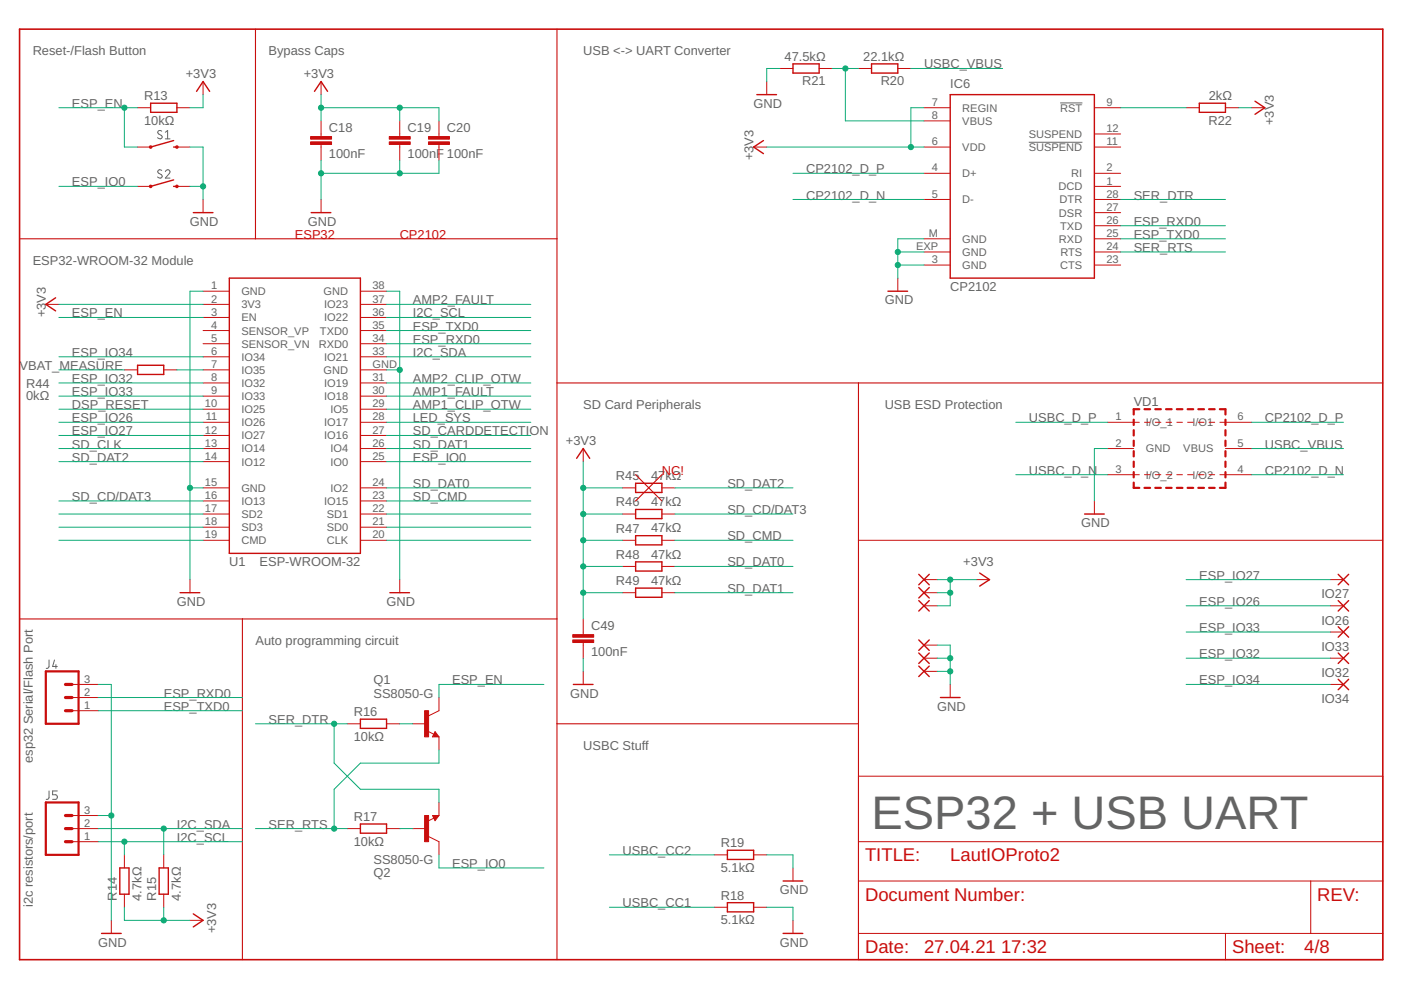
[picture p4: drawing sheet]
<svg xmlns="http://www.w3.org/2000/svg" width="297mm" height="210mm" viewBox="0 0 297 210" stroke-linecap="round" stroke-linejoin="round" font-family="sans-serif">
<path d="M34.3 27.8l-.2-.1a.42 .42 0 0 0-.6 .1 .42 .42 0 0 0 .2 .6l.5 .3a.44 .44 0 0 1 0 .7 .44 .44 0 0 1-.6-.1l-.2-.1M34.3 36.1a.45 .45 0 0 0-.6-.1 .45 .45 0 0 0-.2 .6l.7 .4a.45 .45 0 0 1 .1 .7 .45 .45 0 0 1-.7 0l-.2-.2M35.1 36.4a.49 .49 0 0 1 .6-.4 .49 .49 0 0 1 .2 .8l-.8 1h.9M35.1 28l.4-.3v1.7M35.1 29.4h.9M218.1 30.2h11.4M224.8 21.8h4.7M10.4 139.9v1.6l-.6 .2M11.6 139.9l-.4 1.4h.9M11.9 140.9v.8M10.4 167.7v1.5l-.3 .3h-.3M12.1 167.7h-.9v.8h.5a.49 .49 0 0 1 .5 .5 .49 .49 0 0 1-.5 .5h-.5" fill="none" stroke="#646464" stroke-width=".21"/>
<path d="M54.2 6.2v44.4M118.1 6.2v197.3M4.1 50.6h114M118.1 81.2h175.1M182 81.2v122.3M134.8 100.6l5.5 5.6M140.3 100.6l-5.5 5.6M4.1 131.2h114M51.4 131.2v72.3M118.1 153.5h63.9" fill="none" stroke="#c90d0c" stroke-width=".23"/>
<g fill="none" stroke="#c90d0c" stroke-width=".21">
<path d="M43.1 17.3v2.8M68.1 17.3v2.8M162.6 17.3v2.8M165.3 14.5h2.8M173.7 14.5h2.7M182 14.5h2.8M190.4 14.5h2.7M29.2 22.8h2.7M29.2 31.2h2.7M29.2 39.5h2.7M37.5 22.8h2.8M37.5 31.2h2.8"/>
<path d="M37.5 39.5h2.8M68.1 25.6v3.4M68.1 30.6v3.4M84.8 25.6v3.4M84.8 30.6v3.4M93.1 25.6v3.4M93.1 30.6v3.4M159.8 31.2h2.8M195.9 22.8h5.6M195.9 31.2h5.6M195.9 25.6h5.6M195.9 36.7h5.6"/>
<path d="M232 22.8h5.6M232 31.2h5.6M232 39.5h5.6M232 36.7h5.6M232 28.4h5.6M251.5 22.8h2.8M259.8 22.8h2.8M265.4 22.8h2.8M43.1 42.3v2.8M68.1 42.3v2.8M190.4 59v2.7M195.9 56.2h5.6"/>
<path d="M195.9 42.3h5.6M195.9 50.6h5.6M195.9 53.4h5.6M232 56.2h5.6M232 42.3h5.6M232 45.1h5.6M232 47.9h5.6M232 50.6h5.6M232 53.4h5.6M9.7 64.5h2.8M26.4 78.4h2.8M34.7 78.4h2.8"/>
<path d="M43.1 61.7h5.5M43.1 67.3h5.5M43.1 70.1h5.5M43.1 72.9h5.5M43.1 75.6h5.5M43.1 78.4h5.5M43.1 64.5h5.5M76.4 61.7h5.6M76.4 67.3h5.6M76.4 70.1h5.6M76.4 72.9h5.6M76.4 75.6h5.6"/>
<path d="M76.4 78.4h5.6M76.4 64.5h5.6M43.1 89.5h5.5M43.1 81.2h5.5M43.1 84h5.5M43.1 92.3h5.5M43.1 86.8h5.5M43.1 95.1h5.5M43.1 97.9h5.5M76.4 89.5h5.6M76.4 81.2h5.6M76.4 84h5.6"/>
<path d="M76.4 92.3h5.6M76.4 86.8h5.6M76.4 95.1h5.6M76.4 97.9h5.6M123.7 95.1v2.8M234.8 89.5h6.8M234.8 95.1h5.6M242.7 89.5h1.1M244.9 89.5h1.2M247.2 89.5h1.2M249.5 89.5h1.2M251.8 89.5h1.2"/>
<path d="M254.1 89.5h1.2M256.3 89.5h1.2M258.6 89.5h6.8M259.8 95.1h5.6M43.1 114.6h5.5M43.1 106.2h5.5M43.1 103.4h5.5M43.1 109h5.5M43.1 111.8h5.5M76.4 114.6h5.6M76.4 106.2h5.6M76.4 103.4h5.6"/>
<path d="M76.4 109h5.6M76.4 111.8h5.6M132 114.6h2.8M132 103.4h2.8M132 109h2.8M140.3 114.6h2.8M140.3 103.4h2.8M140.3 109h2.8M182 114.6h111.2M232 106.2v2.8M234.8 100.6h6.8M242.7 100.6h1.1"/>
<path d="M244.9 100.6h1.2M247.2 100.6h1.2M249.5 100.6h1.2M251.8 100.6h1.2M254.1 100.6h1.2M256.3 100.6h1.2M258.6 100.6h6.8M40.3 122.9v2.8M84.8 122.9v2.8M123.7 131.2v3.4M123.7 136.2v3.4M132 120.1h2.8"/>
<path d="M132 125.7h2.8M140.3 120.1h2.8M140.3 125.7h2.8M195.9 125.7h2.8M195.9 122.9h2.8M195.9 128.4h2.8M195.9 139.6h2.8M195.9 136.8h2.8M207 122.9h2.8M282.1 122.9h2.7M282.1 128.4h2.7M282.1 134h2.7"/>
<path d="M282.1 139.6h2.7M15.3 150.7h5.5M15.3 147.9h5.5M15.3 145.1h5.5M73.6 153.5h2.8M82 153.5h2.8M87.5 153.5h2.8M90.6 155l1.4 .7M92.2 155.1l.9 1.1h-1.4zM93.1 147.9v2.8l-2.3 1.1M93.1 156.2v2.8M123.7 142.3v2.8"/>
<path d="M195.9 142.3h2.8M201.5 145.1v2.8M282.1 145.1h2.7M15.3 178.5h5.5M15.3 175.7h5.5M15.3 172.9h5.5M73.6 175.7h2.8M82 175.7h2.8M87.5 175.7h2.8M90.8 177.4l2.3 1.1v2.8M91.7 172.9h1.4l-.9 1.1zM92 173.5l-1.4 .6"/>
<path d="M93.1 170.1v2.8M182 164.6h111.2v38.9h-111.2zM182 178.5h111.2M23.6 195.1v2.8M26.4 181.3v2.7M26.4 189.6v2.8M34.7 181.3v2.7M34.7 189.6v2.8M40.3 195.1h2.8M151.4 192.4h2.8M151.4 181.3h2.8M159.8 192.4h2.8"/>
<path d="M159.8 181.3h2.8M168.1 184v2.8M168.1 195.1v2.8M182 186.8h111.2M182 197.9h111.2M259.8 197.9v5.6M277.9 186.8v11.1"/>
</g>
<path d="M4.1 6.2h289.1v197.3h-289.1z" fill="none" stroke="#c90d0c" stroke-width=".34"/>
<g fill="none" stroke="#c90d0c" stroke-width=".3">
<path d="M41.7 19.4l1.4-2.1 1.3 2.1M66.7 19.4l1.4-2.1 1.3 2.1M168.1 13.5h5.6v2h-5.6zM184.8 13.5h5.6v2h-5.6zM31.9 21.9h5.6v1.9h-5.6zM36.8 31.2h.7M36.8 29.8l-4.9 1.4M36.8 39.5h.7M36.8 38.1l-4.9 1.4M160.5 20.1h4.1M161.9 29.8l-2.1 1.4 2.1 1.4M201.5 20.1h30.5v38.9h-30.5z"/>
<path d="M254.3 21.9h5.5v1.9h-5.5zM266.1 21.5l2.1 1.3-2.1 1.4M41 45.1h4.1M48.6 59h27.8v58.3h-27.8zM66 45.1h4.1M11.8 63.1l-2.1 1.4 2.1 1.4M29.2 77.4h5.5v2h-5.5zM188.3 61.7h4.1M122.3 97.2l1.4-2.1 1.3 2.1M134.8 102.5h5.5v1.9h-5.5zM134.8 108h5.5v2h-5.5zM134.8 113.6h5.5v1.9h-5.5z"/>
<path d="M134.8 119.1h5.5v2h-5.5zM230 109h4.1M38.2 125.7h4.2M82.7 125.7h4.1M134.8 124.7h5.5v1.9h-5.5zM194.8 121.8l2.2 2.2M194.8 124.6l2.2 2.2M194.8 127.3l2.2 2.3M194.8 135.7l2.2 2.2M194.8 138.5l2.2 2.2M197 121.8l-2.2 2.2M197 124.6l-2.2 2.2"/>
<path d="M197 127.3l-2.2 2.3M197 135.7l-2.2 2.2M197 138.5l-2.2 2.2M207.7 121.5l2.1 1.4-2.1 1.4M283.7 121.8l2.2 2.2M283.7 127.3l2.2 2.3M283.7 132.9l2.2 2.2M283.7 138.5l2.2 2.2M285.9 121.8l-2.2 2.2M285.9 127.3l-2.2 2.3M285.9 132.9l-2.2 2.2M285.9 138.5l-2.2 2.2"/>
<path d="M76.4 152.5h5.6v1.9h-5.6zM92.2 155.7l.2 .3h-.4l.2-.6 .6 .7h-.8M121.6 145.1h4.1M194.8 141.2l2.2 2.2M197 141.2l-2.2 2.2M199.4 147.9h4.2M283.7 144l2.2 2.2M285.9 144l-2.2 2.2M76.4 174.7h5.6v2h-5.6zM92 173h.8l-.6 .7-.2-.5h.4l-.2 .3M21.5 197.9h4.2M25.4 184h1.9v5.6h-1.9z"/>
<path d="M33.7 184h2v5.6h-2zM41 193.8l2.1 1.3-2.1 1.4M154.2 191.4h5.6v1.9h-5.6zM154.2 180.3h5.6v1.9h-5.6zM166 197.9h4.2M166 186.8h4.2"/>
</g>
<g fill="none" stroke="#c90d0c" stroke-width=".47">
<path d="M240.4 89v1.1M240.4 91.2v1.1M240.4 93.4v1.2M240.4 95.7v1.1M240.4 97.9v1.1M241.6 86.8h-1.2v1.1M242.7 86.8h1.1M244.9 86.8h1.2M247.2 86.8h1.2M249.5 86.8h1.2M251.8 86.8h1.2M254.1 86.8h1.2"/>
<path d="M256.3 86.8h1.2M258.6 86.8h1.2v1.1M259.8 89v1.1M259.8 91.2v1.1M259.8 93.4v1.2M259.8 95.7v1.1M259.8 97.9v1.1M240.4 100.1v1.1M240.4 102.3v1.1h1.2M242.7 103.4h1.1M244.9 103.4h1.2M247.2 103.4h1.2"/>
<path d="M249.5 103.4h1.2M251.8 103.4h1.2M254.1 103.4h1.2M256.3 103.4h1.2M259.8 102.3v1.1h-1.2M259.8 100.1v1.1M9.7 142.3h7v11.2h-7zM9.7 170.1h7v11.2h-7z"/>
<circle cx="31.9" cy="31.2" r=".15"/>
<circle cx="31.9" cy="39.5" r=".15"/>
<circle cx="37.5" cy="31.2" r=".15"/>
<circle cx="37.5" cy="39.5" r=".15"/>
</g>
<g fill="#c90d0c" stroke="#c90d0c" stroke-width=".21">
<path d="M65.8 30.1h4.5v.5h-4.5z"/>
<path d="M65.8 29h4.5v.5h-4.5z"/>
<path d="M90 150.7h.9v5.5h-.9z"/>
<path d="M90 172.9h.9v5.6h-.9z"/>
<path d="M82.5 30.1h4.5v.5h-4.5z"/>
<path d="M82.5 29h4.5v.5h-4.5z"/>
<path d="M90.8 30.1h4.5v.5h-4.5z"/>
<path d="M90.8 29h4.5v.5h-4.5z"/>
<path d="M121.4 135.7h4.5v.5h-4.5z"/>
<path d="M121.4 134.6h4.5v.5h-4.5z"/>
</g>
<path d="M13.9 145.1h1.4M13.9 147.9h1.4M13.9 150.7h1.4M13.9 172.9h1.4M13.9 175.7h1.4M13.9 178.5h1.4" fill="none" stroke="#c90d0c" stroke-width=".68"/>
<g fill="none" stroke="#0dab76" stroke-width=".21">
<path d="M165.3 14.5h-2.7v2.8M176.4 14.5h5.6M179.2 14.5v11.1h16.7M193.1 14.5h19.5M12.5 39.5h16.7M12.5 22.8h16.7M26.4 22.8v8.4h2.8M40.3 39.5h2.8M40.3 31.2h2.8v11.1M43.1 20.1v2.7h-2.8M68.1 20.1v5.5M68.1 34v8.3"/>
<path d="M68.1 22.8h25v2.8M84.8 22.8v2.8M84.8 34v2.7M93.1 34v2.7h-25M162.6 31.2h33.3M168.1 36.7h27.8M195.9 22.8h-2.8v8.4M237.6 22.8h13.9M262.6 22.8h2.8M168.1 42.3h27.8M190.4 56.2h5.5M190.4 53.4h5.5"/>
<path d="M195.9 50.6h-5.5v8.4M237.6 53.4h22.2M237.6 50.6h22.2M237.6 47.9h22.2M237.6 42.3h22.2M12.5 78.4h13.9M12.5 64.5h30.6M12.5 67.3h30.6M12.5 75.6h30.6M37.5 78.4h5.6M43.1 61.7h-2.8v61.2M82 61.7h2.8v61.2"/>
<path d="M82 78.4h2.8M82 64.5h30.5M82 67.3h30.5M82 75.6h30.5M82 72.9h30.5M82 70.1h30.5M12.5 95.1h30.6M12.5 97.9h30.6M12.5 81.2h30.6M12.5 84h30.6M12.5 86.8h30.6M12.5 89.5h30.6"/>
<path d="M12.5 92.3h30.6M82 95.1h30.5M82 97.9h30.5M82 81.2h30.5M82 84h30.5M82 86.8h30.5M82 89.5h30.5M82 92.3h30.5M123.7 97.9v33.3M215.4 89.5h19.4M234.8 95.1h-2.8v11.1M265.4 95.1h19.4"/>
<path d="M265.4 89.5h19.4M12.5 109h30.6M12.5 114.6h30.6M12.5 111.8h30.6M12.5 106.2h30.6M40.3 103.4h2.8M82 103.4h30.5M82 109h30.5M82 114.6h30.5M82 111.8h30.5M82 106.2h30.5M123.7 103.4h8.3"/>
<path d="M123.7 109h8.3M123.7 114.6h8.3M143.1 103.4h25M143.1 109h25M143.1 114.6h25M215.4 100.6h19.4M265.4 100.6h19.4M123.7 139.6v2.7M123.7 120.1h8.3M123.7 125.7h8.3M143.1 120.1h25M143.1 125.7h25"/>
<path d="M198.7 136.8h2.8v8.3M198.7 139.6h2.8M198.7 125.7h2.8M198.7 122.9h8.3M201.5 122.9v5.5h-2.8M251.5 139.6h30.6M251.5 122.9h30.6M251.5 128.4h30.6M251.5 134h30.6M20.8 145.1h2.8v50M20.8 147.9h30.6M20.8 150.7h30.6"/>
<path d="M54.2 153.5h19.4M70.8 153.5v8.3l5.6 5.5h16.7v2.8M84.8 153.5h2.7M93.1 159v2.8h-16.7l-5.6 5.5v8.4M115.3 145.1h-22.2v2.8M198.7 142.3h2.8M251.5 145.1h30.6M20.8 172.9h2.8M20.8 178.5h30.6M20.8 175.7h30.6M26.4 178.5v2.8M34.7 175.7v5.6"/>
<path d="M54.2 175.7h19.4M84.8 175.7h2.7M26.4 192.4v2.7h13.9M34.7 192.4v2.7M93.1 181.3v2.7h22.2M129.2 192.4h22.2M129.2 181.3h22.2M162.6 192.4h5.5v2.7M162.6 181.3h5.5v2.7"/>
</g>
<g fill="#0dab76" stroke="#0dab76" stroke-width=".21">
<circle cx="40.3" cy="103.4" r=".55"/>
<circle cx="84.8" cy="78.4" r=".55"/>
<circle cx="43.1" cy="39.5" r=".55"/>
<circle cx="68.1" cy="36.7" r=".55"/>
<circle cx="84.8" cy="36.7" r=".55"/>
<circle cx="23.6" cy="172.9" r=".55"/>
<circle cx="190.4" cy="56.2" r=".55"/>
<circle cx="190.4" cy="53.4" r=".55"/>
<circle cx="201.5" cy="139.6" r=".55"/>
<circle cx="201.5" cy="142.3" r=".55"/>
<circle cx="68.1" cy="22.8" r=".55"/>
<circle cx="84.8" cy="22.8" r=".55"/>
<circle cx="34.7" cy="195.1" r=".55"/>
<circle cx="123.7" cy="103.4" r=".55"/>
<circle cx="123.7" cy="109" r=".55"/>
<circle cx="123.7" cy="114.6" r=".55"/>
<circle cx="123.7" cy="120.1" r=".55"/>
<circle cx="123.7" cy="125.7" r=".55"/>
<circle cx="193.1" cy="31.2" r=".55"/>
<circle cx="201.5" cy="125.7" r=".55"/>
<circle cx="201.5" cy="122.9" r=".55"/>
<circle cx="26.4" cy="22.8" r=".55"/>
<circle cx="26.4" cy="178.5" r=".55"/>
<circle cx="34.7" cy="175.7" r=".55"/>
<circle cx="70.8" cy="175.7" r=".55"/>
<circle cx="70.8" cy="153.5" r=".55"/>
<circle cx="179.2" cy="14.5" r=".55"/>
</g>
<text font-size="10" fill="#646464" x="184.8" y="175.7">ESP32 + USB UART</text>
<g font-size="3.9" fill="#c90d0c">
<text x="183.4" y="182.6">TITLE:</text>
<text x="201.5" y="182.6">LautIOProto2</text>
<text x="183.4" y="191">Document Number:</text>
<text x="279.3" y="191">REV:</text>
<text x="183.4" y="202.1">Date:</text>
<text x="195.9" y="202.1">27.04.21</text>
<text x="212.2" y="202.1">17:32</text>
<text x="261.2" y="202.1">Sheet:</text>
<text x="276.5" y="202.1">4/8</text>
</g>
<g font-size="2.7" fill="#646464">
<text x="6.9" y="11.7">Reset-/Flash Button</text>
<text x="57" y="11.7">Bypass Caps</text>
<text x="123.7" y="11.7">USB &lt;-&gt; UART Converter</text>
<text x="39.4" y="16.5">+3V3</text>
<text x="64.4" y="16.5">+3V3</text>
<text x="166.3" y="12.8">47.5kΩ</text>
<text x="183" y="12.8">22.1kΩ</text>
<text x="195.9" y="14.5">USBC_VBUS</text>
<text x="15.3" y="22.8">ESP_EN</text>
<text x="30.6" y="21.2">R13</text>
<text x="159.8" y="22.8">GND</text>
<text x="170" y="18.1">R21</text>
<text x="186.7" y="18.1">R20</text>
<text x="201.5" y="18.7">IC6</text>
<text x="256.3" y="21.2">2kΩ</text>
<text x="30.6" y="26.5">10kΩ</text>
<text x="69.7" y="28">C18</text>
<text x="86.4" y="28">C19</text>
<text x="94.7" y="28">C20</text>
<text x="256.2" y="26.4">R22</text>
<text x="270.1" y="26.5" transform="rotate(-90 270.1 26.5)">+3V3</text>
<text x="69.7" y="33.5">100nF</text>
<text x="86.4" y="33.5">100nF 100nF</text>
<text x="159.8" y="34" transform="rotate(-90 159.8 34)">+3V3</text>
<text x="15.3" y="39.5">ESP_IO0</text>
<text x="170.9" y="36.7">CP2102_D_P</text>
<text x="40.3" y="47.9">GND</text>
<text x="65.3" y="47.9">GND</text>
<text x="170.9" y="42.3">CP2102_D_N</text>
<text x="240.4" y="47.9">ESP_RXD0</text>
<text x="240.4" y="42.3">SER_DTR</text>
<text x="240.4" y="50.6">ESP_TXD0</text>
<text x="240.4" y="53.4">SER_RTS</text>
<text x="6.9" y="56.2">ESP32-WROOM-32 Module</text>
<text x="87.5" y="64.5">AMP2_FAULT</text>
<text x="187.6" y="64.5">GND</text>
<text x="201.5" y="61.8">CP2102</text>
<text x="9.7" y="67.3" transform="rotate(-90 9.7 67.3)">+3V3</text>
<text x="15.3" y="67.3">ESP_EN</text>
<text x="87.5" y="67.3">I2C_SCL</text>
<text x="87.5" y="70.1">ESP_TXD0</text>
<text x="15.3" y="75.6">ESP_IO34</text>
<text x="87.5" y="72.9">ESP_RXD0</text>
<text x="87.5" y="75.6">I2C_SDA</text>
<text x="4.1" y="78.4">VBAT_MEASURE</text>
<text x="5.5" y="82.3">R44</text>
<text x="15.3" y="84">ESP_IO33</text>
<text x="15.3" y="81.2">ESP_IO32</text>
<text x="87.5" y="81.2">AMP2_CLIP_OTW</text>
<text x="87.5" y="84">AMP1_FAULT</text>
<text x="5.5" y="84.8">0kΩ</text>
<text x="15.3" y="86.8">DSP_RESET</text>
<text x="15.3" y="89.5">ESP_IO26</text>
<text x="87.5" y="86.8">AMP1_CLIP_OTW</text>
<text x="87.5" y="89.5">LED_SYS</text>
<text x="123.7" y="86.8">SD Card Peripherals</text>
<text x="187.6" y="86.8">USB ESD Protection</text>
<text x="218.1" y="89.5">USBC_D_P</text>
<text x="240.4" y="86.1">VD1</text>
<text x="268.2" y="89.5">CP2102_D_P</text>
<text x="15.3" y="95.1">SD_CLK</text>
<text x="15.3" y="92.3">ESP_IO27</text>
<text x="87.5" y="92.3">SD_CARDDETECTION</text>
<text x="87.5" y="95.1">SD_DAT1</text>
<text x="120" y="94.3">+3V3</text>
<text x="268.2" y="95.1">USBC_VBUS</text>
<text x="15.3" y="97.9">SD_DAT2</text>
<text x="87.5" y="97.9">ESP_IO0</text>
<text x="130.6" y="101.8">R45</text>
<text x="138.1" y="101.8">47kΩ</text>
<text x="218.1" y="100.7">USBC_D_N</text>
<text x="268.2" y="100.7">CP2102_D_N</text>
<text x="15.3" y="106.2">SD_CD/DAT3</text>
<text x="87.5" y="103.4">SD_DAT0</text>
<text x="87.5" y="106.2">SD_CMD</text>
<text x="130.6" y="107.4">R46</text>
<text x="138.1" y="107.3">47kΩ</text>
<text x="154.2" y="103.4">SD_DAT2</text>
<text x="130.6" y="112.9">R47</text>
<text x="138.1" y="112.9">47kΩ</text>
<text x="154.2" y="109">SD_CD/DAT3</text>
<text x="229.3" y="111.8">GND</text>
<text x="130.6" y="118.5">R48</text>
<text x="138.1" y="118.4">47kΩ</text>
<text x="154.2" y="114.6">SD_CMD</text>
<text x="48.6" y="120.1">U1</text>
<text x="55" y="120.1">ESP-WROOM-32</text>
<text x="130.6" y="124">R49</text>
<text x="138.1" y="124">47kΩ</text>
<text x="154.2" y="125.7">SD_DAT1</text>
<text x="154.2" y="120.1">SD_DAT0</text>
<text x="204.2" y="120.1">+3V3</text>
<text x="254.3" y="122.9">ESP_IO27</text>
<text x="37.5" y="128.4">GND</text>
<text x="82" y="128.4">GND</text>
<text x="254.3" y="128.4">ESP_IO26</text>
<text x="280.2" y="126.9">IO27</text>
<text x="54.2" y="136.8">Auto programming circuit</text>
<text x="125.3" y="133.6">C49</text>
<text x="254.3" y="134">ESP_IO33</text>
<text x="280.2" y="132.4">IO26</text>
<text x="280.2" y="138">IO33</text>
<text x="125.3" y="139.1">100nF</text>
<text x="254.3" y="139.6">ESP_IO32</text>
<text x="280.2" y="143.5">IO32</text>
<text x="34.7" y="147.9">ESP_RXD0</text>
<text x="79.2" y="147.9">SS8050-G</text>
<text x="79.2" y="145.1">Q1</text>
<text x="95.9" y="145.1">ESP_EN</text>
<text x="120.9" y="147.9">GND</text>
<text x="254.3" y="145.1">ESP_IO34</text>
<text x="280.2" y="149.1">IO34</text>
<text x="34.7" y="150.7">ESP_TXD0</text>
<text x="57" y="153.5">SER_DTR</text>
<text x="75" y="151.8">R16</text>
<text x="198.7" y="150.7">GND</text>
<text x="6.9" y="161.8" transform="rotate(-90 6.9 161.8)">esp32 Serial/Flash Port</text>
<text x="75" y="157.1">10kΩ</text>
<text x="123.7" y="159">USBC Stuff</text>
<text x="37.5" y="178.5">I2C_SCL</text>
<text x="37.5" y="175.7">I2C_SDA</text>
<text x="57" y="175.7">SER_RTS</text>
<text x="75" y="179.3">10kΩ</text>
<text x="75" y="174">R17</text>
<text x="152.8" y="179.6">R19</text>
<text x="79.2" y="183.2">SS8050-G</text>
<text x="79.2" y="186">Q2</text>
<text x="95.9" y="184">ESP_IO0</text>
<text x="132" y="181.2">USBC_CC2</text>
<text x="152.8" y="184.9">5.1kΩ</text>
<text x="24.7" y="191" transform="rotate(-90 24.7 191)">R14</text>
<text x="30" y="191" transform="rotate(-90 30 191)">4.7kΩ</text>
<text x="33.1" y="191" transform="rotate(-90 33.1 191)">R15</text>
<text x="38.3" y="191" transform="rotate(-90 38.3 191)">4.7kΩ</text>
<text x="152.8" y="190.7">R18</text>
<text x="165.3" y="189.6">GND</text>
<text x="6.9" y="192.4" transform="rotate(-90 6.9 192.4)">i2c resistors/port</text>
<text x="45.8" y="197.9" transform="rotate(-90 45.8 197.9)">+3V3</text>
<text x="132" y="192.4">USBC_CC1</text>
<text x="152.8" y="196">5.1kΩ</text>
<text x="20.8" y="200.7">GND</text>
<text x="165.3" y="200.7">GND</text>
</g>
<g font-size="2.7" fill="#c90d0c">
<text x="62.5" y="50.6">ESP32</text>
<text x="84.7" y="50.6">CP2102</text>
<text x="140.3" y="100.7">NC!</text>
</g>
<g font-size="2.3" fill="#646464">
<text x="197.6" y="22.5">7</text>
<text x="204" y="23.7">REGIN</text>
<text x="224.8" y="23.7">RST</text>
<text x="234.6" y="22.5">9</text>
<text x="197.6" y="25.2">8</text>
<text x="204" y="26.5">VBUS</text>
<text x="218.1" y="29.2">SUSPEND</text>
<text x="234.6" y="28">12</text>
<text x="197.6" y="30.8">6</text>
<text x="204" y="32">VDD</text>
<text x="218.1" y="32">SUSPEND</text>
<text x="234.6" y="30.8">11</text>
<text x="197.6" y="36.4">4</text>
<text x="197.6" y="41.9">5</text>
<text x="204" y="37.6">D+</text>
<text x="224.4" y="40.4">DCD</text>
<text x="227.1" y="37.6">RI</text>
<text x="234.6" y="36.4">2</text>
<text x="234.6" y="39.1">1</text>
<text x="234.6" y="41.9">28</text>
<text x="204" y="43.1">D-</text>
<text x="224.5" y="45.9">DSR</text>
<text x="224.7" y="43.1">DTR</text>
<text x="234.6" y="44.7">27</text>
<text x="234.6" y="47.5">26</text>
<text x="194.2" y="53">EXP</text>
<text x="197" y="50.2">M</text>
<text x="204" y="51.5">GND</text>
<text x="224.5" y="51.5">RXD</text>
<text x="224.8" y="48.7">TXD</text>
<text x="234.6" y="50.2">25</text>
<text x="234.6" y="53">24</text>
<text x="197.6" y="55.8">3</text>
<text x="204" y="57">GND</text>
<text x="204" y="54.3">GND</text>
<text x="224.8" y="57">CTS</text>
<text x="224.8" y="54.3">RTS</text>
<text x="234.6" y="55.8">23</text>
<text x="44.7" y="61.4">1</text>
<text x="44.7" y="64.1">2</text>
<text x="51.2" y="62.6">GND</text>
<text x="51.2" y="65.4">3V3</text>
<text x="68.6" y="62.6">GND</text>
<text x="68.7" y="65.4">IO23</text>
<text x="79" y="64.1">37</text>
<text x="79" y="61.4">38</text>
<text x="44.7" y="66.9">3</text>
<text x="44.7" y="69.7">4</text>
<text x="51.2" y="68.1">EN</text>
<text x="51.2" y="70.9">SENSOR_VP</text>
<text x="67.8" y="70.9">TXD0</text>
<text x="68.7" y="68.1">IO22</text>
<text x="79" y="66.9">36</text>
<text x="79" y="69.7">35</text>
<text x="44.7" y="72.5">5</text>
<text x="44.7" y="75.3">6</text>
<text x="51.2" y="73.7">SENSOR_VN</text>
<text x="51.2" y="76.5">IO34</text>
<text x="67.6" y="73.7">RXD0</text>
<text x="68.7" y="76.5">IO21</text>
<text x="79" y="72.5">34</text>
<text x="79" y="75.3">33</text>
<text x="44.7" y="78">7</text>
<text x="44.7" y="80.8">8</text>
<text x="44.7" y="83.6">9</text>
<text x="51.2" y="79.3">IO35</text>
<text x="51.2" y="82">IO32</text>
<text x="68.6" y="79.3">GND</text>
<text x="68.7" y="82">IO19</text>
<text x="79" y="83.6">30</text>
<text x="79" y="80.8">31</text>
<text x="79" y="78">GND</text>
<text x="43.5" y="86.4">10</text>
<text x="43.6" y="89.2">11</text>
<text x="51.2" y="84.8">IO33</text>
<text x="51.2" y="87.6">IO25</text>
<text x="68.7" y="84.8">IO18</text>
<text x="70.1" y="87.6">IO5</text>
<text x="79" y="86.4">29</text>
<text x="79" y="89.2">28</text>
<text x="236.5" y="89.2">1</text>
<text x="262.4" y="89.2">6</text>
<text x="43.5" y="91.9">12</text>
<text x="43.5" y="94.7">13</text>
<text x="51.2" y="93.2">IO27</text>
<text x="51.2" y="90.4">IO26</text>
<text x="51.2" y="95.9">IO14</text>
<text x="68.7" y="90.4">IO17</text>
<text x="68.7" y="93.2">IO16</text>
<text x="70.1" y="95.9">IO4</text>
<text x="79" y="91.9">27</text>
<text x="79" y="94.7">26</text>
<text x="236.5" y="94.7">2</text>
<text x="242.9" y="90.4">I/O_1</text>
<text x="242.9" y="95.9">GND</text>
<text x="250.9" y="95.9">VBUS</text>
<text x="252.8" y="90.4">I/O1</text>
<text x="262.4" y="94.7">5</text>
<text x="43.5" y="97.5">14</text>
<text x="51.2" y="98.7">IO12</text>
<text x="70.1" y="98.7">IO0</text>
<text x="79" y="97.5">25</text>
<text x="236.5" y="100.3">3</text>
<text x="242.9" y="101.5">I/O_2</text>
<text x="252.8" y="101.5">I/O2</text>
<text x="262.4" y="100.3">4</text>
<text x="43.5" y="105.8">16</text>
<text x="43.5" y="103">15</text>
<text x="51.2" y="107">IO13</text>
<text x="51.2" y="104.3">GND</text>
<text x="68.7" y="107.1">IO15</text>
<text x="70.1" y="104.3">IO2</text>
<text x="79" y="105.8">23</text>
<text x="79" y="103">24</text>
<text x="43.5" y="108.6">17</text>
<text x="43.5" y="111.4">18</text>
<text x="51.2" y="109.8">SD2</text>
<text x="51.2" y="112.6">SD3</text>
<text x="69.3" y="109.8">SD1</text>
<text x="69.3" y="112.6">SD0</text>
<text x="79" y="108.6">22</text>
<text x="79" y="111.4">21</text>
<text x="43.5" y="114.2">19</text>
<text x="51.2" y="115.4">CMD</text>
<text x="69.3" y="115.4">CLK</text>
<text x="79" y="114.2">20</text>
<text x="17.8" y="147.5">2</text>
<text x="17.8" y="144.7">3</text>
<text x="17.8" y="150.3">1</text>
<text x="17.8" y="172.5">3</text>
<text x="17.8" y="178.1">1</text>
<text x="17.8" y="175.3">2</text>
</g>
</svg>
